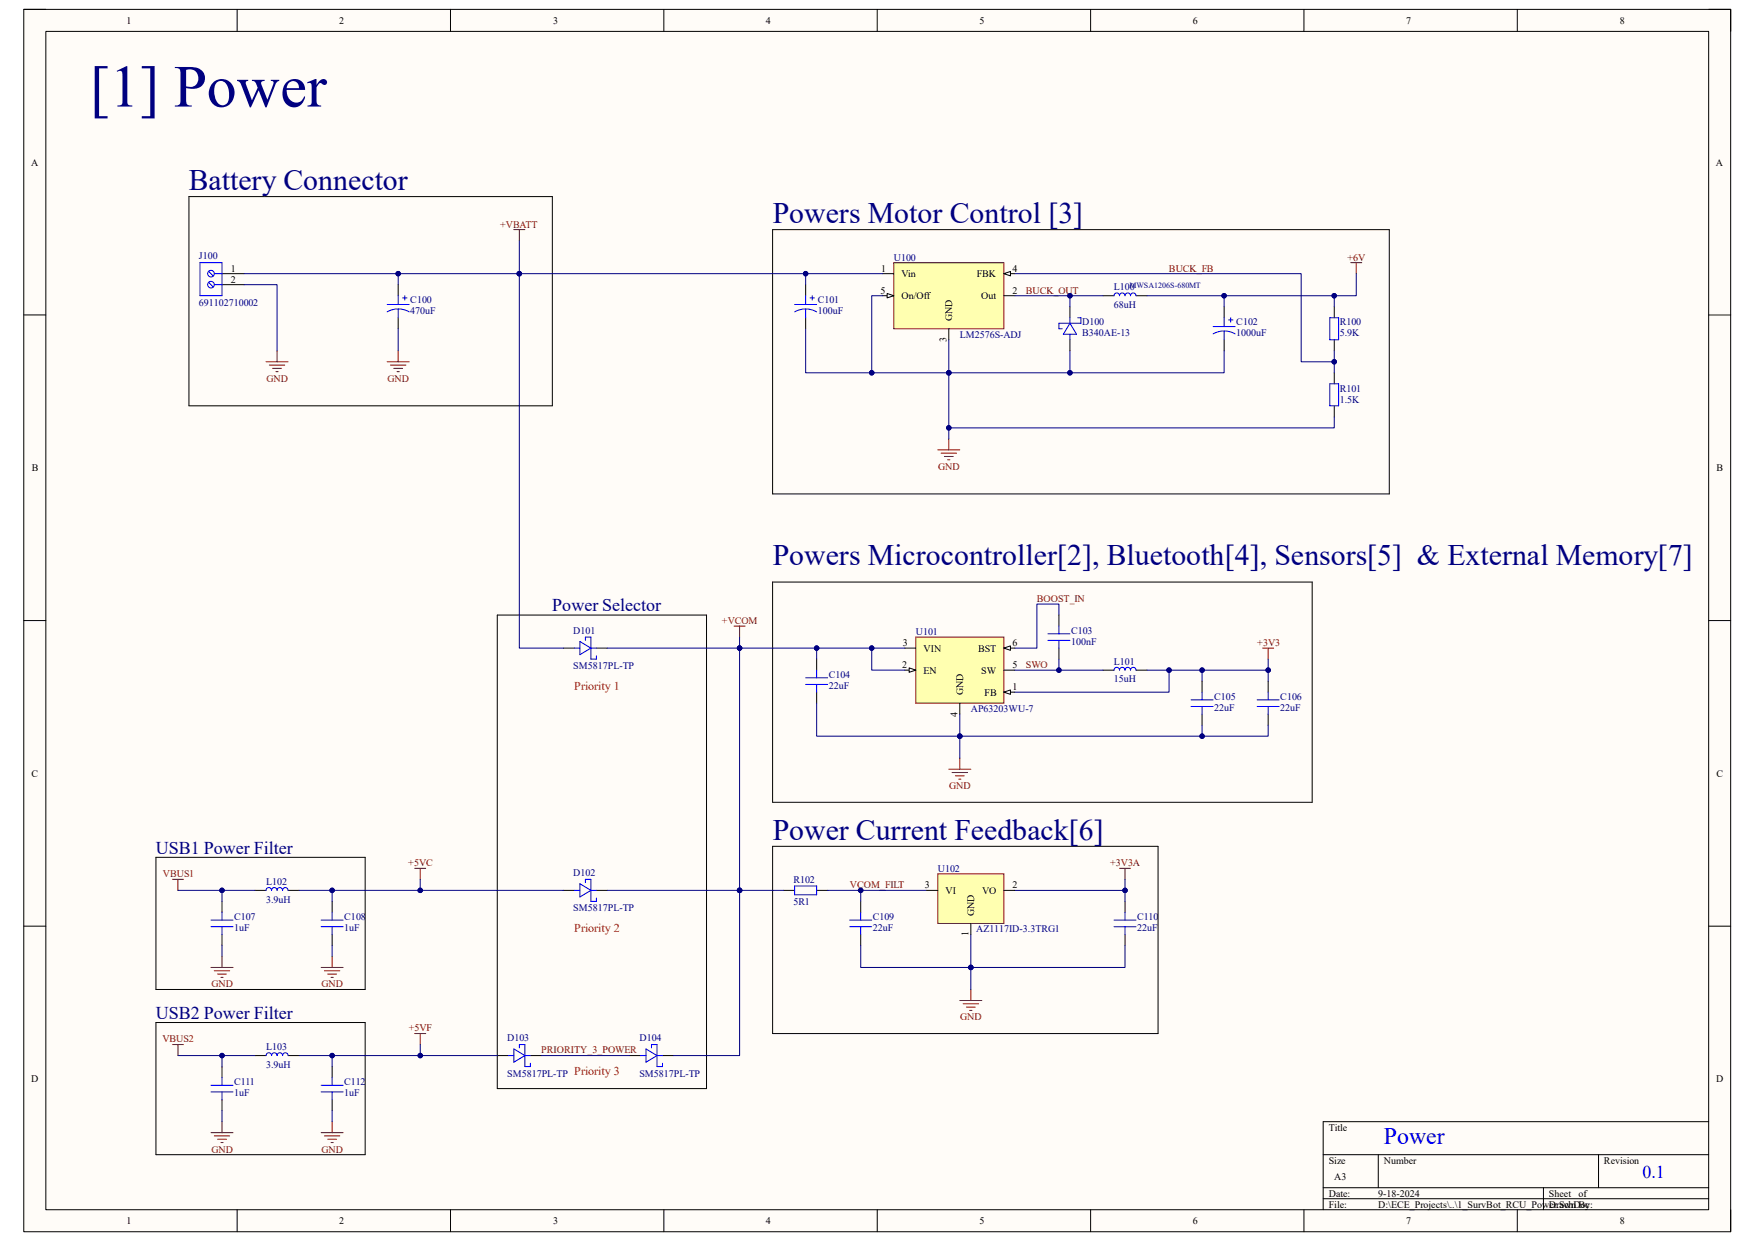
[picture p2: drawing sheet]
<svg xmlns="http://www.w3.org/2000/svg" width="297mm" height="210mm" viewBox="0 0 297 210" stroke-linecap="round" stroke-linejoin="round" font-family="sans-serif">
<path d="M4 1.6h288.9v206.8h-288.9z" fill-rule="evenodd" fill="#fffcf8"/>
<path d="M4 1.6h288.9v206.8h-288.9z" fill="none" stroke="#000" stroke-width=".17"/>
<path d="M7.8 5.3h281.4v199.4h-281.4z" fill-rule="evenodd" fill="#fffcf8"/>
<g fill="none" stroke="#000" stroke-width=".17">
<path d="M4 1.6h3.7M7.8 5.3h281.4v199.4h-281.4zM40.1 1.6v3.7M76.2 1.6v3.7M112.3 1.6v3.7M148.5 1.6v3.7M184.6 1.6v3.7M220.7 1.6v3.7M256.8 1.6v3.7M289.2 1.6h3.7v3.7M4 53.3h3.7M289.2 53.3h3.7"/>
<path d="M4 105h3.8M289.2 105h3.7M4 156.7h3.8M289.2 156.7h3.7M223.9 195.4h65.3M233.3 195.4v5.6M270.5 195.4v5.6M289.2 189.8h-65.3v14.9M40.1 204.7v3.7M76.2 204.7v3.7M112.4 204.7v3.7M148.5 204.7v3.7"/>
<path d="M184.6 204.7v3.7M220.7 204.7v3.7M223.9 201h65.3M223.9 202.9h65.3M256.8 204.7v3.7M261.2 201v3.7M292.9 204.7v3.7"/>
</g>
<path d="M151.3 44.4h18.6v11.2h-18.6z" fill-rule="evenodd" fill="#ffffb0"/>
<path d="M151.3 44.4h18.6v11.2h-18.6z" fill="none" stroke="#800000" stroke-width=".17"/>
<path d="M149.4 46.3h1.9M160.6 55.6v1.9M169.9 46.3h1.9M169.9 50h1.9" fill="none" stroke="#000" stroke-width=".17"/>
<path d="M169.9 46.3l1.1-.4v.8z" fill="#f8fcff"/>
<path d="M149.4 50h1.9M169.9 46.3l1.1-.4v.8z" fill="none" stroke="#000" stroke-width=".17"/>
<path d="M150.1 49.7l1.2 .3-1.2 .4z" fill="#f8fcff"/>
<g fill="none" stroke="#000" stroke-width=".17">
<path d="M136.3 48.2v1.8M136.3 53.8v1.8M150.1 49.7l1.2 .3-1.2 .4zM181.1 51.9v1.9M181.1 57.5v1.9M186.7 50h1.8M192.3 50h1.8M207.2 51.9v1.9M207.2 57.5v1.9M225.8 63.1v1.8M225.8 68.7v1.8M138.2 111.5v1.9"/>
<path d="M138.2 117.1v1.9M179.2 104.1v1.8M179.2 109.7v1.8M186.7 113.4h1.8M192.3 113.4h1.8M203.4 115.3v1.8M214.6 115.3v1.8M203.4 120.9v1.8M214.6 120.9v1.8"/>
</g>
<g fill="none" stroke="#800000" stroke-width=".17">
<path d="M87 38.9h1.8M87.9 38.9v1.8M228.6 44.4h1.9M229.5 44.4v1.9M158.7 76.1h3.7M159.3 76.7h2.6M159.8 77.2h1.5M160.4 77.8h.4M160.6 74.3v1.8M160.6 130.2h3.7M161.1 130.7h2.6M161.7 131.3h1.5"/>
<path d="M162.2 131.9h.4M162.4 128.3v1.9"/>
</g>
<g fill="none" stroke="#00f" stroke-width=".17">
<path d="M134.5 52.8a3.7 3.7 0 0 1 3.7 0M134.5 51.5h3.7M136.3 50v1.5M136.3 52.3v1.5M137.1 50.4h.7M137.5 50v.8M181.1 53.8v.9M181.1 56.6v.9M181.1 54.7l1.1 1.9h-2.2zM182.4 53.8h.5v.9h-3.7v.9h.6M188.5 50a.47 .47 0 0 1 .5-.4 .47 .47 0 0 1 .5 .4 .47 .47 0 0 1 .4-.4 .47 .47 0 0 1 .5 .4 .47 .47 0 0 1 .5-.4 .47 .47 0 0 1 .4 .4 .47 .47 0 0 1 .5-.4 .47 .47 0 0 1 .5 .4M205.3 56.5a3.7 3.7 0 0 1 3.7 0"/>
<path d="M205.3 55.3h3.7M207.2 53.8v1.5M207.2 56v1.5M207.9 54.1h.8M208.3 53.8v.7M225.1 64.9h1.4v3.8h-1.4zM136.3 115.8h3.8M136.3 114.7h3.8M138.2 113.4v1.3M138.2 115.8v1.3M177.3 108.4h3.8M177.3 107.3h3.8"/>
<path d="M179.2 105.9v1.4M179.2 108.4v1.3M188.5 113.4a.47 .47 0 0 1 .5-.5 .47 .47 0 0 1 .5 .5 .47 .47 0 0 1 .4-.5 .47 .47 0 0 1 .5 .5 .47 .47 0 0 1 .5-.5 .47 .47 0 0 1 .4 .5 .47 .47 0 0 1 .5-.5 .47 .47 0 0 1 .5 .5M201.6 119.6h3.7M201.6 118.4h3.7M203.4 117.1v1.3M203.4 119.6v1.3M212.8 119.6h3.7M212.8 118.4h3.7M214.6 117.1v1.3M214.6 119.6v1.3"/>
</g>
<path d="M155 107.8h14.9v11.2h-14.9z" fill-rule="evenodd" fill="#ffffb0"/>
<path d="M155 107.8h14.9v11.2h-14.9z" fill="none" stroke="#800000" stroke-width=".17"/>
<path d="M169.9 117.1h1.9" fill="none" stroke="#000" stroke-width=".17"/>
<path d="M169.9 117.1l1.1-.3v.7z" fill="#f8fcff"/>
<path d="M153.1 113.4h1.9M169.9 117.1l1.1-.3v.7z" fill="none" stroke="#000" stroke-width=".17"/>
<path d="M153.9 113l1.1 .4-1.1 .4z" fill="#f8fcff"/>
<path d="M153.1 109.7h1.9M153.9 113l1.1 .4-1.1 .4zM162.4 119v1.9M169.9 109.7h1.9M169.9 113.4h1.9" fill="none" stroke="#000" stroke-width=".17"/>
<path d="M169.9 109.7l1.1-.4v.8z" fill="#f8fcff"/>
<g fill="none" stroke="#000" stroke-width=".17">
<path d="M32 33.3h61.5v35.4h-61.5zM130.8 38.9v44.7M130.8 38.9h104.3v44.7h-104.3M37.6 46.3h3.7M37.6 48.2h3.7M67.4 48.2v1.8M67.4 53.8v1.8M225.8 51.9v1.9M225.8 57.5v1.9M130.8 98.5v37.3M130.8 98.5h91.3v37.3h-91.3M84.2 104.1h35.4v80.1h-35.4z"/>
<path d="M95.3 109.7h1.9M100.9 109.7h1.9M169.9 109.7l1.1-.4v.8zM26.4 145.1h35.4v22.3h-35.4zM37.6 152.5v1.9M37.6 158.1v1.9M43.2 150.7h1.8M48.8 150.7h1.8M56.2 152.5v1.9M56.2 158.1v1.9M95.3 150.7h1.9M100.9 150.7h1.9"/>
<path d="M130.8 143.2h65.2v31.7h-65.2zM132.6 150.7h1.9M138.2 150.7h1.9M145.7 152.5v1.9M145.7 158.1v1.9M190.4 152.5v1.9M190.4 158.1v1.9M26.4 173h35.4v22.4h-35.4zM43.2 178.6h1.8M48.8 178.6h1.8M84.2 178.6h1.8M89.8 178.6h1.8"/>
<path d="M106.5 178.6h1.9M112.1 178.6h1.9M37.6 180.5v1.9M37.6 186.1v1.8M56.2 180.5v1.9M56.2 186.1v1.8"/>
</g>
<g fill="none" stroke="#800000" stroke-width=".17">
<path d="M46.9 59.4v1.8M67.4 59.4v1.8M45 61.2h3.7M45.6 61.8h2.6M46.1 62.3h1.5M46.7 62.9h.4M65.5 61.2h3.8M66.1 61.8h2.6M66.6 62.3h1.5M67.2 62.9h.4M124.2 105.9h1.9M125.2 105.9v1.9"/>
<path d="M213.7 109.7h1.9M214.6 109.7v1.8M29.2 148.8h1.8M30.1 148.8v1.9M70.2 146.9h1.8M71.1 146.9v1.9M189.5 146.9h1.8M190.4 146.9v1.9M29.2 176.8h1.9M30.1 176.8v1.8M35.7 163.7h3.7M36.3 164.3h2.6"/>
<path d="M36.8 164.8h1.5M37.4 165.4h.4M37.6 161.9v1.8M54.3 163.7h3.8M54.9 164.3h2.6M55.5 164.8h1.5M56 165.4h.4M56.2 161.9v1.8M70.2 174.9h1.9M71.1 174.9v1.9M162.4 169.3h3.8M163 169.9h2.6"/>
<path d="M163.6 170.4h1.4M164.1 171h.4M164.3 167.4v1.9M35.7 191.7h3.7M36.3 192.2h2.6M36.8 192.8h1.5M37.4 193.4h.4M37.6 189.8v1.9M54.3 191.7h3.8M54.9 192.2h2.6M55.5 192.8h1.5M56 193.4h.4"/>
<path d="M56.2 189.8v1.9"/>
</g>
<g fill="none" stroke="#00f" stroke-width=".17">
<path d="M33.8 44.4h3.8v5.6h-3.8zM35.3 45.9l.8 .8M35.3 47.8l.8 .8M36.3 46.3h1.3M36.3 48.2h1.3M65.5 52.8a3.7 3.7 0 0 1 3.8 0M65.5 51.5h3.8M67.4 50v1.5M67.4 52.3v1.5M68.1 50.4h.8M68.5 50v.8M225.1 53.8h1.4v3.7h-1.4z"/>
<path d="M97.2 109.7h.9M98.1 108.6l1.9 1.1-1.9 1.1zM99.1 108.4v-.6h.9v3.7h.9v-.5M100 109.7h.9M35.7 156.8h3.7M35.7 155.7h3.7M37.6 154.4v1.3M37.6 156.8v1.3M45 150.7a.47 .47 0 0 1 .5-.5 .47 .47 0 0 1 .5 .5 .47 .47 0 0 1 .4-.5 .47 .47 0 0 1 .5 .5 .47 .47 0 0 1 .5-.5 .47 .47 0 0 1 .4 .5 .47 .47 0 0 1 .5-.5 .47 .47 0 0 1 .5 .5M54.3 156.8h3.8M54.3 155.7h3.8M56.2 154.4v1.3"/>
<path d="M56.2 156.8v1.3M97.2 150.7h.9M98.1 149.6l1.9 1.1-1.9 1.1zM99.1 149.4v-.6h.9v3.7h.9v-.5M100 150.7h.9M134.5 149.9h3.7v1.5h-3.7zM143.8 156.8h3.7M143.8 155.7h3.7M145.7 154.4v1.3M145.7 156.8v1.3M188.5 156.8h3.8M188.5 155.7h3.8"/>
<path d="M190.4 154.4v1.3M190.4 156.8v1.3M45 178.6a.47 .47 0 0 1 .5-.4 .47 .47 0 0 1 .5 .4 .47 .47 0 0 1 .4-.4 .47 .47 0 0 1 .5 .4 .47 .47 0 0 1 .5-.4 .47 .47 0 0 1 .4 .4 .47 .47 0 0 1 .5-.4 .47 .47 0 0 1 .5 .4M86 178.6h1M87 177.5l1.8 1.1-1.8 1.2zM87.9 177.3v-.5h.9v3.7h1v-.6M88.8 178.6h1M108.4 178.6h.9M109.3 177.5l1.9 1.1-1.9 1.2zM110.3 177.3v-.5h.9v3.7h.9v-.6M111.2 178.6h.9M35.7 184.8h3.7"/>
<path d="M35.7 183.7h3.7M37.6 182.4v1.3M37.6 184.8v1.3M54.3 184.8h3.8M54.3 183.7h3.8M56.2 182.4v1.3M56.2 184.8v1.3"/>
<circle cx="35.7" cy="48.2" r=".56"/>
<circle cx="35.7" cy="46.3" r=".56"/>
</g>
<path d="M160.6 57.5v16.8" fill="none" stroke="#000080" stroke-width=".17"/>
<circle cx="160.6" cy="63.1" r=".37" fill="#000080"/>
<circle cx="160.6" cy="63.1" r=".37" fill="none" stroke="#000080" stroke-width=".17"/>
<circle cx="160.6" cy="72.4" r=".37" fill="#000080"/>
<g fill="none" stroke="#000080" stroke-width=".17">
<path d="M136.3 55.6v7.5h24.3"/>
<circle cx="160.6" cy="72.4" r=".37"/>
</g>
<circle cx="147.5" cy="63.1" r=".37" fill="#000080"/>
<circle cx="147.5" cy="63.1" r=".37" fill="none" stroke="#000080" stroke-width=".17"/>
<circle cx="160.6" cy="63.1" r=".37" fill="#000080"/>
<g fill="none" stroke="#000080" stroke-width=".17">
<path d="M149.4 50h-1.9v13.1"/>
<circle cx="160.6" cy="63.1" r=".37"/>
</g>
<circle cx="147.5" cy="63.1" r=".37" fill="#000080"/>
<g fill="none" stroke="#000080" stroke-width=".17">
<path d="M171.8 50h14.9"/>
<circle cx="147.5" cy="63.1" r=".37"/>
</g>
<circle cx="181.1" cy="50" r=".37" fill="#000080"/>
<g fill="none" stroke="#000080" stroke-width=".17">
<path d="M181.1 50v1.9"/>
<circle cx="181.1" cy="50" r=".37"/>
</g>
<circle cx="181.1" cy="50" r=".37" fill="#000080"/>
<g fill="none" stroke="#000080" stroke-width=".17">
<path d="M181.1 59.4v3.7h-20.5"/>
<circle cx="181.1" cy="50" r=".37"/>
</g>
<circle cx="181.1" cy="63.1" r=".37" fill="#000080"/>
<circle cx="181.1" cy="63.1" r=".37" fill="none" stroke="#000080" stroke-width=".17"/>
<circle cx="160.6" cy="63.1" r=".37" fill="#000080"/>
<g fill="none" stroke="#000080" stroke-width=".17">
<path d="M194.1 50h13.1v1.9"/>
<circle cx="160.6" cy="63.1" r=".37"/>
</g>
<circle cx="207.2" cy="50" r=".37" fill="#000080"/>
<g fill="none" stroke="#000080" stroke-width=".17">
<path d="M207.2 59.4v3.7h-26.1"/>
<circle cx="207.2" cy="50" r=".37"/>
</g>
<circle cx="181.1" cy="63.1" r=".37" fill="#000080"/>
<g fill="none" stroke="#000080" stroke-width=".17">
<path d="M207.2 50h18.6v1.9"/>
<circle cx="181.1" cy="63.1" r=".37"/>
</g>
<circle cx="225.8" cy="50" r=".37" fill="#000080"/>
<circle cx="225.8" cy="50" r=".37" fill="none" stroke="#000080" stroke-width=".17"/>
<circle cx="207.2" cy="50" r=".37" fill="#000080"/>
<g fill="none" stroke="#000080" stroke-width=".17">
<path d="M225.8 59.4v3.7"/>
<circle cx="207.2" cy="50" r=".37"/>
</g>
<circle cx="225.8" cy="61.2" r=".37" fill="#000080"/>
<g fill="none" stroke="#000080" stroke-width=".17">
<path d="M225.8 70.5v1.9h-65.2"/>
<circle cx="225.8" cy="61.2" r=".37"/>
</g>
<circle cx="160.6" cy="72.4" r=".37" fill="#000080"/>
<g fill="none" stroke="#000080" stroke-width=".17">
<path d="M229.5 46.3v3.7h-3.7"/>
<circle cx="160.6" cy="72.4" r=".37"/>
</g>
<circle cx="225.8" cy="50" r=".37" fill="#000080"/>
<g fill="none" stroke="#000080" stroke-width=".17">
<path d="M171.8 46.3h48.4v14.9h5.6"/>
<circle cx="225.8" cy="50" r=".37"/>
</g>
<circle cx="225.8" cy="61.2" r=".37" fill="#000080"/>
<g fill="none" stroke="#000080" stroke-width=".17">
<path d="M179.2 104.1v-1.9h-3.7v7.5h-3.7M179.2 111.5v1.9h-7.4"/>
<circle cx="225.8" cy="61.2" r=".37"/>
</g>
<circle cx="179.2" cy="113.4" r=".37" fill="#000080"/>
<g fill="none" stroke="#000080" stroke-width=".17">
<path d="M194.1 113.4h20.5v1.9"/>
<circle cx="179.2" cy="113.4" r=".37"/>
</g>
<circle cx="197.8" cy="113.4" r=".37" fill="#000080"/>
<circle cx="197.8" cy="113.4" r=".37" fill="none" stroke="#000080" stroke-width=".17"/>
<circle cx="203.4" cy="113.4" r=".37" fill="#000080"/>
<circle cx="203.4" cy="113.4" r=".37" fill="none" stroke="#000080" stroke-width=".17"/>
<circle cx="214.6" cy="113.4" r=".37" fill="#000080"/>
<g fill="none" stroke="#000080" stroke-width=".17">
<path d="M203.4 113.4v1.9"/>
<circle cx="214.6" cy="113.4" r=".37"/>
</g>
<circle cx="203.4" cy="113.4" r=".37" fill="#000080"/>
<g fill="none" stroke="#000080" stroke-width=".17">
<path d="M179.2 113.4h7.5"/>
<circle cx="203.4" cy="113.4" r=".37"/>
</g>
<circle cx="179.2" cy="113.4" r=".37" fill="#000080"/>
<g fill="none" stroke="#000080" stroke-width=".17">
<path d="M197.8 113.4v3.7h-26"/>
<circle cx="179.2" cy="113.4" r=".37"/>
</g>
<circle cx="197.8" cy="113.4" r=".37" fill="#000080"/>
<g fill="none" stroke="#000080" stroke-width=".17">
<path d="M162.4 120.9v3.7h52.2v-1.9"/>
<circle cx="197.8" cy="113.4" r=".37"/>
</g>
<circle cx="203.4" cy="124.6" r=".37" fill="#000080"/>
<circle cx="203.4" cy="124.6" r=".37" fill="none" stroke="#000080" stroke-width=".17"/>
<circle cx="162.4" cy="124.6" r=".37" fill="#000080"/>
<g fill="none" stroke="#000080" stroke-width=".17">
<path d="M203.4 122.7v1.9"/>
<circle cx="162.4" cy="124.6" r=".37"/>
</g>
<circle cx="203.4" cy="124.6" r=".37" fill="#000080"/>
<g fill="none" stroke="#000080" stroke-width=".17">
<path d="M162.4 124.6v3.7"/>
<circle cx="203.4" cy="124.6" r=".37"/>
</g>
<circle cx="162.4" cy="124.6" r=".37" fill="#000080"/>
<g fill="none" stroke="#000080" stroke-width=".17">
<path d="M138.2 119v5.6h24.2"/>
<circle cx="162.4" cy="124.6" r=".37"/>
</g>
<circle cx="162.4" cy="124.6" r=".37" fill="#000080"/>
<g fill="none" stroke="#000080" stroke-width=".17">
<path d="M153.1 109.7h-14.9v1.8"/>
<circle cx="162.4" cy="124.6" r=".37"/>
</g>
<circle cx="147.5" cy="109.7" r=".37" fill="#000080"/>
<circle cx="147.5" cy="109.7" r=".37" fill="none" stroke="#000080" stroke-width=".17"/>
<circle cx="138.2" cy="109.7" r=".37" fill="#000080"/>
<g fill="none" stroke="#000080" stroke-width=".17">
<path d="M147.5 109.7v3.7h5.6"/>
<circle cx="138.2" cy="109.7" r=".37"/>
</g>
<circle cx="147.5" cy="109.7" r=".37" fill="#000080"/>
<g fill="none" stroke="#000080" stroke-width=".17">
<path d="M214.6 111.5v1.9"/>
<circle cx="147.5" cy="109.7" r=".37"/>
</g>
<circle cx="214.6" cy="113.4" r=".37" fill="#000080"/>
<g fill="none" stroke="#000080" stroke-width=".17">
<path d="M164.3 158.1v9.3"/>
<circle cx="214.6" cy="113.4" r=".37"/>
</g>
<circle cx="164.3" cy="163.7" r=".37" fill="#000080"/>
<g fill="none" stroke="#000080" stroke-width=".17">
<path d="M190.4 160v3.7h-26.1"/>
<circle cx="164.3" cy="163.7" r=".37"/>
</g>
<circle cx="164.3" cy="163.7" r=".37" fill="#000080"/>
<g fill="none" stroke="#000080" stroke-width=".17">
<path d="M145.7 160v3.7h18.6"/>
<circle cx="164.3" cy="163.7" r=".37"/>
</g>
<circle cx="164.3" cy="163.7" r=".37" fill="#000080"/>
<g fill="none" stroke="#000080" stroke-width=".17">
<path d="M171.8 150.7h18.6v1.8"/>
<circle cx="164.3" cy="163.7" r=".37"/>
</g>
<circle cx="190.4" cy="150.7" r=".37" fill="#000080"/>
<g fill="none" stroke="#000080" stroke-width=".17">
<path d="M156.8 150.7h-11.1v1.8"/>
<circle cx="190.4" cy="150.7" r=".37"/>
</g>
<circle cx="145.7" cy="150.7" r=".37" fill="#000080"/>
<g fill="none" stroke="#000080" stroke-width=".17">
<path d="M140.1 150.7h5.6"/>
<circle cx="145.7" cy="150.7" r=".37"/>
</g>
<circle cx="145.7" cy="150.7" r=".37" fill="#000080"/>
<g fill="none" stroke="#000080" stroke-width=".17">
<path d="M190.4 148.8v1.9"/>
<circle cx="145.7" cy="150.7" r=".37"/>
</g>
<circle cx="190.4" cy="150.7" r=".37" fill="#000080"/>
<g fill="none" stroke="#000080" stroke-width=".17">
<path d="M67.4 55.6v3.8M102.8 109.7h35.4"/>
<circle cx="190.4" cy="150.7" r=".37"/>
</g>
<circle cx="138.2" cy="109.7" r=".37" fill="#000080"/>
<circle cx="138.2" cy="109.7" r=".37" fill="none" stroke="#000080" stroke-width=".17"/>
<circle cx="125.2" cy="109.7" r=".37" fill="#000080"/>
<g fill="none" stroke="#000080" stroke-width=".17">
<path d="M102.8 150.7h22.4M91.6 178.6h14.9"/>
<circle cx="125.2" cy="109.7" r=".37"/>
</g>
<circle cx="125.2" cy="150.7" r=".37" fill="#000080"/>
<g fill="none" stroke="#000080" stroke-width=".17">
<path d="M125.2 150.7h7.4"/>
<circle cx="125.2" cy="150.7" r=".37"/>
</g>
<circle cx="125.2" cy="150.7" r=".37" fill="#000080"/>
<g fill="none" stroke="#000080" stroke-width=".17">
<path d="M125.2 150.7v27.9h-11.2"/>
<circle cx="125.2" cy="150.7" r=".37"/>
</g>
<circle cx="125.2" cy="150.7" r=".37" fill="#000080"/>
<g fill="none" stroke="#000080" stroke-width=".17">
<path d="M50.6 178.6h33.6"/>
<circle cx="125.2" cy="150.7" r=".37"/>
</g>
<circle cx="56.2" cy="178.6" r=".37" fill="#000080"/>
<circle cx="56.2" cy="178.6" r=".37" fill="none" stroke="#000080" stroke-width=".17"/>
<circle cx="71.1" cy="178.6" r=".37" fill="#000080"/>
<g fill="none" stroke="#000080" stroke-width=".17">
<path d="M56.2 178.6v1.9"/>
<circle cx="71.1" cy="178.6" r=".37"/>
</g>
<circle cx="56.2" cy="178.6" r=".37" fill="#000080"/>
<g fill="none" stroke="#000080" stroke-width=".17">
<path d="M43.2 178.6h-5.6v1.9"/>
<circle cx="56.2" cy="178.6" r=".37"/>
</g>
<circle cx="37.6" cy="178.6" r=".37" fill="#000080"/>
<g fill="none" stroke="#000080" stroke-width=".17">
<path d="M50.6 150.7h44.7"/>
<circle cx="37.6" cy="178.6" r=".37"/>
</g>
<circle cx="56.2" cy="150.7" r=".37" fill="#000080"/>
<circle cx="56.2" cy="150.7" r=".37" fill="none" stroke="#000080" stroke-width=".17"/>
<circle cx="71.1" cy="150.7" r=".37" fill="#000080"/>
<g fill="none" stroke="#000080" stroke-width=".17">
<path d="M56.2 150.7v1.8"/>
<circle cx="71.1" cy="150.7" r=".37"/>
</g>
<circle cx="56.2" cy="150.7" r=".37" fill="#000080"/>
<g fill="none" stroke="#000080" stroke-width=".17">
<path d="M43.2 150.7h-5.6v1.8"/>
<circle cx="56.2" cy="150.7" r=".37"/>
</g>
<circle cx="37.6" cy="150.7" r=".37" fill="#000080"/>
<g fill="none" stroke="#000080" stroke-width=".17">
<path d="M125.2 109.7v41M37.6 160v1.9M56.2 160v1.9M37.6 187.9v1.9M56.2 187.9v1.9"/>
<circle cx="37.6" cy="150.7" r=".37"/>
</g>
<circle cx="125.2" cy="150.7" r=".37" fill="#000080"/>
<circle cx="125.2" cy="150.7" r=".37" fill="none" stroke="#000080" stroke-width=".17"/>
<circle cx="125.2" cy="109.7" r=".37" fill="#000080"/>
<g fill="none" stroke="#000080" stroke-width=".17">
<path d="M87.9 46.3v63.4h7.4"/>
<circle cx="125.2" cy="109.7" r=".37"/>
</g>
<circle cx="87.9" cy="46.3" r=".37" fill="#000080"/>
<g fill="none" stroke="#000080" stroke-width=".17">
<path d="M87.9 40.7v5.6"/>
<circle cx="87.9" cy="46.3" r=".37"/>
</g>
<circle cx="87.9" cy="46.3" r=".37" fill="#000080"/>
<g fill="none" stroke="#000080" stroke-width=".17">
<path d="M41.3 46.3h26.1"/>
<circle cx="87.9" cy="46.3" r=".37"/>
</g>
<circle cx="67.4" cy="46.3" r=".37" fill="#000080"/>
<g fill="none" stroke="#000080" stroke-width=".17">
<path d="M41.3 48.2h5.6v11.2M136.3 46.3v1.9"/>
<circle cx="67.4" cy="46.3" r=".37"/>
</g>
<circle cx="136.3" cy="46.3" r=".37" fill="#000080"/>
<g fill="none" stroke="#000080" stroke-width=".17">
<path d="M149.4 46.3h-82v1.9"/>
<circle cx="136.3" cy="46.3" r=".37"/>
</g>
<circle cx="136.3" cy="46.3" r=".37" fill="#000080"/>
<circle cx="136.3" cy="46.3" r=".37" fill="none" stroke="#000080" stroke-width=".17"/>
<circle cx="87.9" cy="46.3" r=".37" fill="#000080"/>
<circle cx="87.9" cy="46.3" r=".37" fill="none" stroke="#000080" stroke-width=".17"/>
<circle cx="67.4" cy="46.3" r=".37" fill="#000080"/>
<g fill="none" stroke="#000080" stroke-width=".17">
<path d="M30.1 150.7h7.5"/>
<circle cx="67.4" cy="46.3" r=".37"/>
</g>
<circle cx="37.6" cy="150.7" r=".37" fill="#000080"/>
<g fill="none" stroke="#000080" stroke-width=".17">
<path d="M30.1 178.6h7.5"/>
<circle cx="37.6" cy="150.7" r=".37"/>
</g>
<circle cx="37.6" cy="178.6" r=".37" fill="#000080"/>
<g fill="none" stroke="#000080" stroke-width=".17">
<path d="M125.2 107.8v1.9"/>
<circle cx="37.6" cy="178.6" r=".37"/>
</g>
<circle cx="125.2" cy="109.7" r=".37" fill="#000080"/>
<g fill="none" stroke="#000080" stroke-width=".17">
<path d="M71.1 148.8v1.9"/>
<circle cx="125.2" cy="109.7" r=".37"/>
</g>
<circle cx="71.1" cy="150.7" r=".37" fill="#000080"/>
<g fill="none" stroke="#000080" stroke-width=".17">
<path d="M71.1 176.8v1.8"/>
<circle cx="71.1" cy="150.7" r=".37"/>
</g>
<circle cx="71.1" cy="178.6" r=".37" fill="#000080"/>
<circle cx="71.1" cy="178.6" r=".37" fill="none" stroke="#000080" stroke-width=".17"/>
<path d="M158.7 147.9h11.2v8.4h-11.2z" fill-rule="evenodd" fill="#ffffb0"/>
<path d="M158.7 147.9h11.2v8.4h-11.2z" fill="none" stroke="#800000" stroke-width=".17"/>
<path d="M156.8 150.7h1.9M164.3 156.3v1.8M169.9 150.7h1.9" fill="none" stroke="#000" stroke-width=".17"/>
<text font-size="10.1" fill="#000080" x="15.2" y="18">[1] Power</text>
<g font-size="5" fill="#000080">
<text x="32" y="32.2">Battery Connector</text>
<text x="130.8" y="37.8">Powers Motor Control [3]</text>
<text x="130.8" y="95.5">Powers Microcontroller[2], Bluetooth[4], Sensors[5] &amp; External Memory[7]</text>
<text x="130.8" y="142.2">Power Current Feedback[6]</text>
</g>
<text font-size="4" fill="#00f" x="234.2" y="193.6">Power</text>
<g font-size="3" fill="#000080">
<text x="93.5" y="103.5">Power Selector</text>
<text x="26.4" y="144.4">USB1 Power Filter</text>
<text x="26.4" y="172.4">USB2 Power Filter</text>
</g>
<text font-size="3" fill="#00f" x="278" y="199.4">0.1</text>
<g font-size="2" fill="#f00">
<text x="97.2" y="116.7">Priority 1</text>
<text x="97.2" y="157.7">Priority 2</text>
<text x="97.2" y="181.9">Priority 3</text>
</g>
<g font-size="1.7">
<text x="21.4" y="4">1</text>
<text x="57.4" y="4">2</text>
<text x="93.6" y="4">3</text>
<text x="129.6" y="4">4</text>
<text x="165.8" y="4">5</text>
<text x="201.8" y="4">6</text>
<text x="238" y="4">7</text>
<text x="274.1" y="4">8</text>
<text x="5.3" y="28">A</text>
<text x="290.4" y="28">A</text>
<text x="39.1" y="46">1</text>
<text x="39.1" y="47.8">2</text>
<text x="149.1" y="46">1</text>
<text x="152.6" y="46.9">Vin</text>
<text x="165.3" y="46.9">FBK</text>
<text x="171.4" y="46">4</text>
<text x="149" y="49.7">5</text>
<text x="152.6" y="50.6">On/Off</text>
<text x="166.1" y="50.6">Out</text>
<text x="171.4" y="49.7">2</text>
<text x="160.2" y="57.8" transform="rotate(-90 160.2 57.8)">3</text>
<text x="161.1" y="54.3" transform="rotate(-90 161.1 54.3)">GND</text>
<text x="5.4" y="79.8">B</text>
<text x="290.5" y="79.8">B</text>
<text x="152.7" y="113.1">2</text>
<text x="152.8" y="109.3">3</text>
<text x="156.3" y="110.3">VIN</text>
<text x="165.5" y="110.3">BST</text>
<text x="171.4" y="113.1">5</text>
<text x="171.4" y="109.3">6</text>
<text x="156.3" y="114">EN</text>
<text x="163" y="117.7" transform="rotate(-90 163 117.7)">GND</text>
<text x="166.1" y="114">SW</text>
<text x="166.6" y="117.7">FB</text>
<text x="171.4" y="116.8">1</text>
<text x="162.1" y="121.3" transform="rotate(-90 162.1 121.3)">4</text>
<text x="5.3" y="131.4">C</text>
<text x="290.5" y="131.4">C</text>
<text x="156.5" y="150.3">3</text>
<text x="160" y="151.3">VI</text>
<text x="164.8" y="155" transform="rotate(-90 164.8 155)">GND</text>
<text x="166.2" y="151.3">VO</text>
<text x="171.4" y="150.3">2</text>
<text x="163.9" y="158.4" transform="rotate(-90 163.9 158.4)">1</text>
<text x="5.3" y="183.2">D</text>
<text x="290.4" y="183.2">D</text>
<text x="224.9" y="191.3">Title</text>
<text x="224.9" y="196.9">Size</text>
<text x="234.2" y="196.9">Number</text>
<text x="271.4" y="196.9">Revision</text>
<text x="224.9" y="202.5">Date:</text>
<text x="225.8" y="199.7">A3</text>
<text x="233.3" y="202.5">9-18-2024</text>
<text x="262.1" y="202.5">Sheet</text>
<text x="267.2" y="202.5">of</text>
<text x="21.4" y="207.2">1</text>
<text x="57.4" y="207.2">2</text>
<text x="93.6" y="207.2">3</text>
<text x="129.6" y="207.2">4</text>
<text x="165.8" y="207.2">5</text>
<text x="201.8" y="207.2">6</text>
<text x="224.9" y="204.4">File:</text>
<text x="233.3" y="204.4">D:\ECE_Projects\..\1_SurvBot_RCU_Power.SchDoc</text>
<text x="238" y="207.2">7</text>
<text x="262.1" y="204.4">Drawn By:</text>
<text x="274.1" y="207.2">8</text>
</g>
<g font-size="1.7" fill="#800000">
<text x="84.6" y="38.5">+VBATT</text>
<text x="197.8" y="46">BUCK_FB</text>
<text x="228" y="44.1">+6V</text>
<text x="173.6" y="49.7">BUCK_OUT</text>
<text x="45.1" y="64.6">GND</text>
<text x="65.6" y="64.6">GND</text>
<text x="158.8" y="79.5">GND</text>
<text x="175.5" y="101.9">BOOST_IN</text>
<text x="122.2" y="105.6">+VCOM</text>
<text x="173.6" y="113.1">SWO</text>
<text x="212.8" y="109.3">+3V3</text>
<text x="160.7" y="133.6">GND</text>
<text x="27.6" y="148.5">VBUS1</text>
<text x="69.1" y="146.6">+5VC</text>
<text x="187.9" y="146.6">+3V3A</text>
<text x="143.8" y="150.3">VCOM_FILT</text>
<text x="35.8" y="167.1">GND</text>
<text x="54.4" y="167.1">GND</text>
<text x="162.5" y="172.7">GND</text>
<text x="27.5" y="176.4">VBUS2</text>
<text x="69.2" y="174.5">+5VF</text>
<text x="91.6" y="178.3">PRIORITY_3_POWER</text>
<text x="35.8" y="195.1">GND</text>
<text x="54.4" y="195.1">GND</text>
</g>
<g font-size="1.7" fill="#000080">
<text x="33.7" y="43.9">J100</text>
<text x="151.3" y="44.1">U100</text>
<text x="33.7" y="51.7">691102710002</text>
<text x="69.4" y="51.4">C100</text>
<text x="69.4" y="53.2">470uF</text>
<text x="138.4" y="51.4">C101</text>
<text x="138.4" y="53.2">100uF</text>
<text x="188.5" y="49.1">L100</text>
<text x="188.5" y="52.1">68uH</text>
<text x="162.4" y="57.1">LM2576S-ADJ</text>
<text x="183.1" y="55.1">D100</text>
<text x="183.1" y="56.9">B340AE-13</text>
<text x="209.2" y="55.1">C102</text>
<text x="209.2" y="56.9">1000uF</text>
<text x="226.7" y="55.1">R100</text>
<text x="226.7" y="56.9">5.9K</text>
<text x="226.7" y="66.3">R101</text>
<text x="226.7" y="68.2">1.5K</text>
<text x="97" y="107.3">D101</text>
<text x="155" y="107.4">U101</text>
<text x="181.3" y="107.3">C103</text>
<text x="97" y="113.2">SM5817PL-TP</text>
<text x="181.3" y="109.1">100nF</text>
<text x="188.5" y="112.5">L101</text>
<text x="140.3" y="114.7">C104</text>
<text x="140.3" y="116.6">22uF</text>
<text x="188.5" y="115.5">15uH</text>
<text x="205.5" y="118.4">C105</text>
<text x="216.7" y="118.4">C106</text>
<text x="164.3" y="120.5">AP63203WU-7</text>
<text x="205.5" y="120.3">22uF</text>
<text x="216.7" y="120.3">22uF</text>
<text x="45" y="149.8">L102</text>
<text x="97" y="148.3">D102</text>
<text x="134.3" y="149.4">R102</text>
<text x="158.7" y="147.5">U102</text>
<text x="39.6" y="155.7">C107</text>
<text x="45" y="152.7">3.9uH</text>
<text x="58.3" y="155.7">C108</text>
<text x="97" y="154.2">SM5817PL-TP</text>
<text x="134.3" y="153.1">5R1</text>
<text x="147.7" y="155.7">C109</text>
<text x="192.4" y="155.7">C110</text>
<text x="39.6" y="157.6">1uF</text>
<text x="58.3" y="157.6">1uF</text>
<text x="147.7" y="157.6">22uF</text>
<text x="165.2" y="157.8">AZ1117ID-3.3TRG1</text>
<text x="192.4" y="157.6">22uF</text>
<text x="45" y="177.7">L103</text>
<text x="85.9" y="176.2">D103</text>
<text x="108.2" y="176.2">D104</text>
<text x="39.6" y="183.7">C111</text>
<text x="39.6" y="185.5">1uF</text>
<text x="45" y="180.7">3.9uH</text>
<text x="58.3" y="183.7">C112</text>
<text x="58.3" y="185.5">1uF</text>
<text x="85.9" y="182.2">SM5817PL-TP</text>
<text x="108.2" y="182.2">SM5817PL-TP</text>
</g>
<text font-size="1.4" fill="#000080" x="191.1" y="48.8">MWSA1206S-680MT</text>
</svg>
